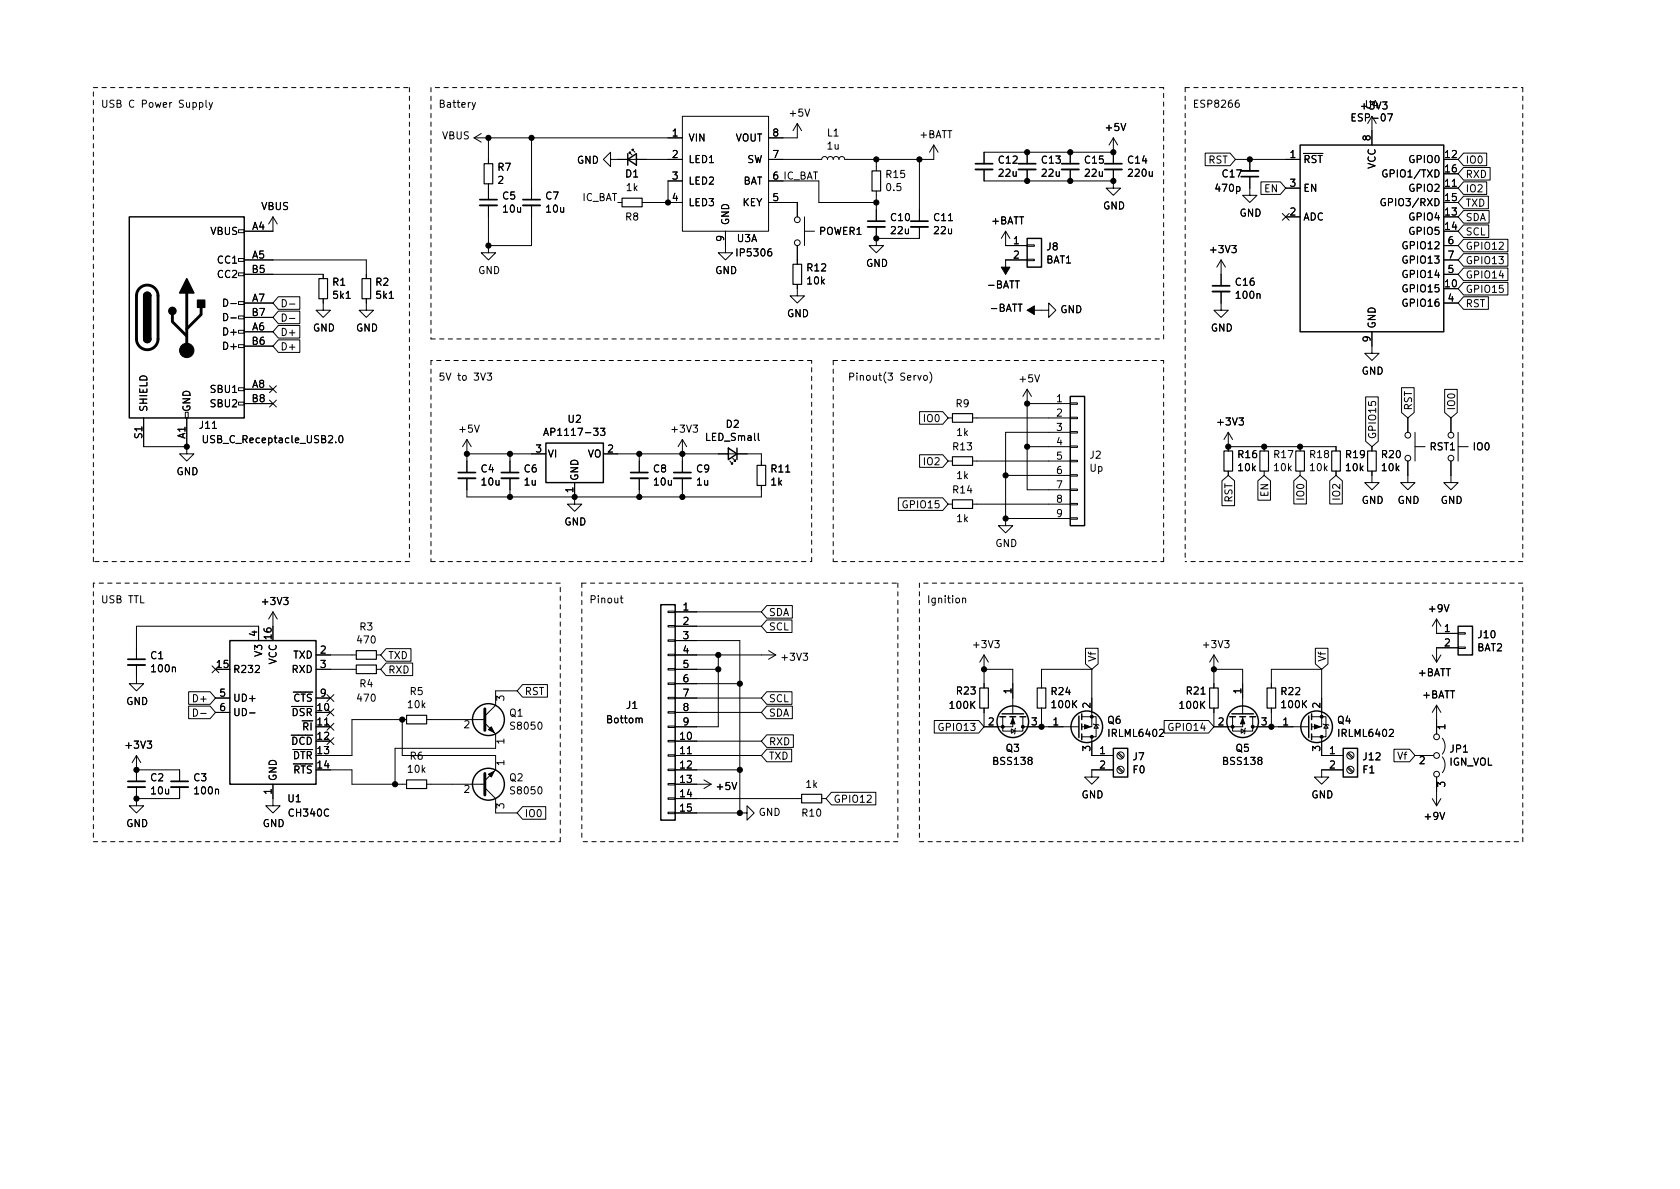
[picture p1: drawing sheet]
<svg xmlns="http://www.w3.org/2000/svg" width="297mm" height="210mm" viewBox="0 0 297 210" stroke-linecap="round" stroke-linejoin="round" font-family="sans-serif">
<g fill="none" stroke="#000" stroke-width=".2">
<path d="M85.6 29h1.5v3.5h-1.5zM110 35h3.5v1.6h-3.5zM154.2 30.2h1.5v3.6h-1.5zM56.4 49.3h1.5v3.5h-1.5zM64 49.3h1.5v3.5h-1.5zM140.2 46.7h1.5v3.6h-1.5zM168.4 73.1h3.6v1.6h-3.6zM216.4 79.8h1.5v3.5h-1.5zM222.8 79.8h1.5v3.5h-1.5zM229.1 79.8h1.5v3.5h-1.5zM235.5 79.8h1.5v3.5h-1.5zM241.8 79.8h1.5v3.5h-1.5z"/>
<path d="M133.9 82.3h1.5v3.5h-1.5zM168.4 88.4h3.6v1.5h-3.6zM168.4 80.8h3.6v1.5h-3.6zM63 117.6h3.5v1.5h-3.5zM63 115.1h3.5v1.5h-3.5zM71.9 137.9h3.5v1.5h-3.5zM71.9 126.5h3.5v1.5h-3.5zM173.2 121.7h1.6v3.5h-1.6zM183.4 121.7h1.5v3.5h-1.5zM213.9 121.7h1.5v3.5h-1.5zM224 121.7h1.6v3.5h-1.6zM141.7 140.5h3.6v1.5h-3.6z"/>
</g>
<g fill="none" stroke="#000" stroke-width=".18">
<path d="M35.3 18.2l.3-.1 .3 .3-.1 .5h-.5M35.3 18.1v1.3M36.4 17.7v1.1l.2 .2M37 18.1l.3 .9M37.6 18.1l-.5 1.2-.1 .1M83.5 18.1l.3 .9M84.1 18.1l-.4 1.2-.2 .1M219 17.7l-.4 .1a.86 .86 0 0 0 0 1.2l.5-.1v-.5l-.2-.2h-.3l-.2 .2M48.3 38.3l-.8 1.3M48.3 38.3v2.6h-5.1M48.3 38.3l.7 1.3M83.8 24.4l1.3 .7"/>
<path d="M83.8 24.4h36.8M85.1 23.6l-1.3 .8M86.4 24.4v4.6M86.4 32.5v2.8M86.4 36.3v7.1M94 36.3v7.1h-7.6M94 24.4v10.9M107.9 28.2v-1.3l-1.2 1.3 1.2 1.3v-1.3h12.7M109.2 35.8h.8M111.3 27.2v-.3h.2h-.2l.5 .5M111.8 26.7v-.3h.2h-.2l.5 .5M113.5 35.8h7.1"/>
<path d="M120.6 20.6h15.3v20.3h-15.3zM120.6 32h-2.5v3.8M135.9 35.8h5.1v2.5M135.9 32h8.9v3.8h10.1M141 21.8v2.6h-5.1M141 21.8l-.8 1.3M141 21.8l.7 1.3M142.2 38.3v5.1M154.9 28.2v2M154.9 33.8v5.3M162.6 28.2v10.9M165.1 25.6v2.6h-15.7l-.2-.4-.4-.1-.3 .1-.2 .4-.1-.3-.3-.2-.4 .1-.2 .4-.2-.4-.4-.1-.3 .2-.1 .3-.1-.4-.4-.1-.4 .1-.1 .4h-9.4"/>
<path d="M165.1 25.6l-.8 1.3M165.1 25.6l.8 1.3M174 30v2h22.8M181.6 26.9v2.1M181.6 30v2M189.2 26.9v2.1M189.2 30v2M196.8 32v1.3h1.3l-1.3 1.2-1.2-1.2h1.2M196.8 26.9h-22.8v2.1M196.8 24.4v4.6M196.8 30v2M196.8 24.4l-.7 1.2"/>
<path d="M196.8 24.4l.8 1.2M213.1 27.1h4.4l.9 1.1-.9 1.1h-4.4zM218.4 28.2h11.5M221 31.2v3.3h1.2l-1.2 1.3-1.3-1.3h1.3M221 28.2v2M222.9 32.2h3.5l.9 1.1-.9 1.1h-3.5zM226.7 37.7l1.2 1.3M227.3 33.3h2.6M227.3 38.3h2.6M227.9 37.7l-1.2 1.3M242.6 20.6v5M244.9 35.2a.59 .59 0 0 0-.7 .5 .59 .59 0 0 0 .7 .6v-.5h-.2"/>
<path d="M245.2 30.1a.59 .59 0 0 0-.7 .6 .59 .59 0 0 0 .7 .5l.1-.4h-.3M245.4 20.1h.8l-.5 1.3M255.3 33.3h2.5M258.8 27.1h4.1v2.2h-4.1l-1-1.1zM258.8 32.2h4.1v2.2h-4.1l-1-1.1zM258.8 34.7h4.4v2.2h-4.4l-1-1.1zM258.8 29.6h4.7v2.2h-4.7l-1-1.1zM258.8 39.8h4.4v2.2h-4.4l-1-1.1zM258.8 37.2h4.5v2.3h-4.5l-1-1.2zM39.5 52.9a.64 .64 0 0 1 .8 .6 .64 .64 0 0 1-.8 .7zM39.5 55.4a.64 .64 0 0 1 .8 .7 .64 .64 0 0 1-.8 .6zM42.2 58.4h1v.5h-1z"/>
<path d="M42.2 55.9h1v.5h-1zM42.2 53.3h1v.5h-1zM42.2 48.3h1v.5h-1zM42.2 45.7h1v.5h-1zM42.2 40.6h1v.5h-1zM43.2 46h21.6v3.3M43.2 58.7h5.1M43.2 53.6h5.1M43.2 48.5h13.9v.8M43.2 56.1h5.1M49.2 57.6h3.8v2.2h-3.8l-.9-1.1zM49.2 52.5h3.8v2.2h-3.8l-.9-1.1z"/>
<path d="M49.2 55h3.8v2.2h-3.8l-.9-1.1zM49.9 53a.64 .64 0 0 1 .7 .6 .64 .64 0 0 1-.7 .7zM49.9 55.5a.64 .64 0 0 1 .7 .7 .64 .64 0 0 1-.7 .6zM51.2 53.8h.9M51.2 56.3h.9M57.1 52.8v2.1h1.3l-1.3 1.2-1.2-1.2h1.2M64.8 52.8v2.1h1.2l-1.2 1.2-1.3-1.2h1.3M86.4 43.4v1.3h1.2l-1.2 1.3-1.3-1.3h1.3M128.3 40.9v3.8h1.2l-1.2 1.3-1.3-1.3h1.3M141 50.3v2h1.2l-1.2 1.3-1.3-1.3h1.3M141 43.4v3.3M142.2 40.9h1.8"/>
<path d="M154.9 42.2v1.2h1.3l-1.3 1.3-1.2-1.3h1.2M154.9 40.1v2.1M162.6 40.1v2.1h-7.7M177.8 40.9l-.8 1.3M177.8 40.9v2.5h3.8M177.8 40.9l.8 1.3M181.6 45.8h1.3v.3h-1.3zM181.6 43.3h1.3v.3h-1.3zM181.6 54.9h3.8v-1.3l1.3 1.3-1.3 1.2v-1.2M181.6 46h-3.8v2.5M215.9 51.6v3.3h1.3l-1.3 1.2-1.3-1.2h1.3M215.9 46v4.5"/>
<path d="M215.9 46l-.8 1.2M215.9 46l.8 1.2M242.6 58.7v3.8h1.2l-1.2 1.2-1.3-1.2h1.3M255.3 46h2.5M255.3 53.6h2.5M255.3 48.5h2.5M255.3 43.4h2.5M258.8 49.9h7.8v2.3h-7.8l-1-1.2zM258.8 52.5h4.4v2.2h-4.4l-1-1.1zM258.8 44.9h7.8v2.2h-7.8l-1-1.1zM258.8 47.4h7.8v2.2h-7.8l-1-1.1zM258.8 42.3h7.8v2.2h-7.8l-1-1.1z"/>
<path d="M25.4 73.9v5.1h7.6M32.8 72.9h.5v1h-.5zM33 79v1.3h1.3l-1.3 1.2-1.3-1.2h1.3M33 73.9v5.1M36 77v1.1l.2 .2h.2l.3-.2v-1.1M42.2 71.1h1v.5h-1zM42.2 68.6h1v.5h-1zM42.2 61h1v.5h-1zM43.2 68.8h5.1M43.2 61.2h5.1M43.2 71.4h5.1M47.7 68.2l1.2 1.2"/>
<path d="M47.7 70.8l1.2 1.2M48.9 68.2l-1.2 1.2M48.9 70.8l-1.2 1.2M49.2 60.1h3.8v2.2h-3.8l-.9-1.1zM60 77.1l.2-.1a.68 .68 0 0 1 .4 .7 .68 .68 0 0 1-.4 .6l-.2-.1-.1-.4zM82.5 77.7l-.7 1.3M82.5 77.7v5.9M82.5 77.7l.8 1.3M85 66l.4 1.2 .4-1.2M86.1 66h.8l-.4 .5 .4 .1v.5l-.2 .1-.6-.1M96.1 77l.5-1.3 .4 1.3M96.2 76.6h.7"/>
<path d="M106.2 75.7h.8l-.5 .5 .4 .1v.6l-.2 .1-.5-.1M120.6 77.7l-.7 1.3M120.6 77.7v5.9M120.6 77.7l.8 1.3M162.3 66.4l.3 .8 .3-.8M162.6 72.8h4.1l.9 1.1-.9 1.1h-4.1zM163.4 66.5l.3-.1 .3 .2v.4l-.3 .2h-.3l-.1-.2zM164.4 65.8a1.46 1.46 0 0 1 0 1.9M167.6 73.9h.8M172 73.9h17.2M181.6 68.8v17.8h7.6M181.6 71.4h7.6"/>
<path d="M181.6 79h7.6M181.6 68.8l-.8 1.3M181.6 68.8l.8 1.3M189.2 78.9h1.3v.2h-1.3zM189.2 76.3h1.3v.3h-1.3zM189.2 73.8h1.3v.2h-1.3zM189.2 71.2h1.3v.3h-1.3zM189.2 76.4h-11.4v15.3M217.2 76.4v3.4M217.2 79h19v.8M217.2 76.4l-.8 1.3M217.2 76.4l.7 1.3"/>
<path d="M223.5 79v.8M229.9 79v.8M241.5 70.2h2.2v7.8l-1.1 1-1.1-1zM242.6 79v.8M247.8 68.6h2.2v4.4l-1.1 .9-1.1-.9zM248.9 73.9v2.5M250.2 79h1.8M250.2 76.4v5.1M255.4 68.9h2.3v4.1l-1.2 .9-1.1-.9zM256.5 73.9v2.5M257.8 79h1.8M257.8 76.4v5.1"/>
<path d="M82.5 84.6v3.3h52.1v-2.1M82.5 80.3h14M90.2 80.3v3.3M90.2 84.6v3.3M101.6 85.3v3.8h1.3l-1.3 1.3-1.3-1.3h1.3M106.7 80.3h27.9v2M113 80.3v3.3M113 84.6v3.3M120.6 84.6v3.3M129 81.5l.5 .5h-.2h.2v-.2M129.5 81l.5 .5h-.2h.2v-.2M158.8 88h7.9l.9 1.1-.9 1.2h-7.9z"/>
<path d="M162.6 80.4h4.1l.9 1.1-.9 1.1h-4.1zM167.6 89.1h.8M167.6 81.5h.8M172 89.1h17.2M172 81.5h17.2M177.8 91.7v1.3h1.3l-1.3 1.2-1.3-1.2h1.3M177.8 84.1h11.4M177.8 91.7h11.4M189.2 91.6h1.3v.2h-1.3zM189.2 89h1.3v.3h-1.3zM189.2 86.5h1.3v.2h-1.3zM189.2 83.9h1.3v.3h-1.3z"/>
<path d="M189.2 81.4h1.3v.3h-1.3zM216.1 85l1.1-.9 1.1 .9v4.4h-2.2zM217.2 83.3v.8M222.4 85l1.1-.9 1.1 .9v3.5h-2.2zM223.5 83.3v.8M228.8 85l1.1-.9 1.1 .9v4.1h-2.2zM229.9 83.3v.8M235.1 85l1.1-.9 1.1 .9v4.1h-2.2zM236.2 83.3v.8M242.6 83.3v2h1.2l-1.2 1.3-1.3-1.3h1.3M248.9 81.5v3.8h1.3l-1.3 1.3-1.3-1.3h1.3M256.5 81.5v3.8h1.3l-1.3 1.3-1.2-1.3h1.2"/>
<path d="M24.1 117.6v3.3h1.3l-1.3 1.3-1.2-1.3h1.2M37.5 117.7l1.2 1.3M38.7 117.7l-1.2 1.3M45.7 113.3v-2.6h-21.6v5.9M48.3 108.2v2.5M48.3 108.2l-.8 1.3M48.3 108.2l.7 1.3M55.9 118.4h7.1M55.9 115.8h7.1M66.5 118.4h.8M66.5 115.8h.8M68.3 114.7h4.4v2.2h-4.4l-1-1.1z"/>
<path d="M68.3 117.2h4.7v2.3h-4.7l-1-1.1zM109.7 105.8h.4M109.8 105.3v1.1l.3 .2M118.1 118.2h1.3v.3h-1.3zM118.1 115.7h1.3v.2h-1.3zM118.1 113.2h1.3v.2h-1.3zM118.1 110.6h1.3v.3h-1.3zM118.1 108.1h1.3v.2h-1.3zM119.4 118.4h7.6M119.4 115.8h17.8M119.4 108.2h15.2M119.4 110.7h15.2"/>
<path d="M119.4 113.3h11.4v30.5M127 115.8v12.7h-7.6M135.6 109.6h4.4v2.2h-4.4l-1-1.1zM135.6 107.1h4.5v2.2h-4.5l-1-1.1zM135.9 115.1l1.3 .7M137.2 115.8l-1.3 .8M170.2 105.9l.2-.1h.3v.8M170.2 105.8v.8M174 115.8v5.9M174 118.4h5.1v7.8M174 115.8l-.8 1.3M174 115.8l.8 1.3"/>
<path d="M191.9 114.6h2.3v2.8l-1.2 1-1.1-1zM193 118.4v10.1h-1.7M193 118.4h-8.9v3.3M214.6 118.4h5.1v7.8M214.6 115.8l-.7 1.3M214.6 115.8v5.9M214.6 115.8l.8 1.3M232.6 114.6h2.2v2.8l-1.1 1-1.1-1zM233.7 118.4v10.1h-1.8M233.7 118.4h-8.9v3.3M253.2 115.8l.8 1.3M254 109.5v2.5h3.8"/>
<path d="M254 109.5l-.8 1.2M254 109.5l.8 1.2M254.8 115.8l-.8 1.3M257.8 114.4h1.3v.3h-1.3zM257.8 111.9h1.3v.2h-1.3zM257.8 114.5h-3.8v2.6M24.1 136.1h7.6v2.1M24.1 133.6v4.6M24.1 139.2v2M24.1 133.6l-.7 1.3M24.1 133.6l.8 1.3M31.7 139.2v2h-7.6"/>
<path d="M33.4 124.9h3.7l1 1.1-1 1.1h-3.7zM33.4 122.3h3.7l1 1.1-1 1.1h-3.7zM34.2 125.4a.64 .64 0 0 1 .7 .6 .64 .64 0 0 1-.7 .6zM35.5 126.2h1M38.1 123.4h2.5M38.1 126h2.5M44.1 126.1h1M48.3 138.7v3.8h1.2l-1.2 1.3-1.3-1.3h1.3M55.9 128.5h2.5M55.9 123.4h2.5M57.8 122.8l1.2 1.2M57.8 125.4l1.2 1.2"/>
<path d="M57.8 127.9l1.2 1.2M57.8 130.4l1.2 1.3M58.4 136.1h3.8v2.6h9.7M59 122.8l-1.2 1.2M59 125.4l-1.2 1.2M59 127.9l-1.2 1.2M59 130.4l-1.2 1.3M71.1 127.2v6.4h16.5v2.5l-1.9 1.9M71.9 127.2h-9.7v6.4h-3.8M75.4 138.7h10.3M75.4 127.2h10.3M85.7 127.9l1.9 1.9v2.5h-17.8v6.4"/>
<path d="M85.7 139.3l1.9 1.9v2.6h3.8M91.4 122.2h-3.8v2.5l-1.9 1.9M92.4 121.1h4.4v2.2h-4.4l-1-1.1zM113 127.2l.2-.2h.3v.8M118.1 138.6h1.3v.2h-1.3zM118.1 136h1.3v.3h-1.3zM118.1 133.5h1.3v.2h-1.3zM118.1 130.9h1.3v.3h-1.3zM118.1 128.4h1.3v.2h-1.3zM118.1 125.9h1.3v.2h-1.3zM118.1 123.3h1.3v.3h-1.3zM118.1 120.8h1.3v.2h-1.3z"/>
<path d="M119.4 123.4h15.2M119.4 126h15.2M119.4 133.6h15.2M119.4 136.1h11.4M119.4 131.1h15.2M119.4 138.7h6.3M119.4 120.9h11.4M124.5 137.9l1.2 .8M125.7 138.7l-1.2 .7M135.6 122.3h4.4v2.2h-4.4l-1-1.1zM135.6 132.5h4.4v2.2h-4.4l-1-1.1zM135.6 124.9h4.5v2.2h-4.5l-1-1.1z"/>
<path d="M135.6 129.9h4.7v2.3h-4.7l-1-1.1zM165.2 127.4h7.8l1 1.1-1 1.1h-7.8zM174 125.2v3.3M177.3 126.7v2.6h3.5v-2.6M178.8 128.9l.7 .4-.7 .4zM179.1 126.7v1.8h-5.1M179.6 128.8l-.1 .1v.8l-.2 .1M180.8 128.5h10M184.1 125.2v3.3M191.3 126.7h2.5v3.6h-2.5M193 130.3v3.3h3.8M193.3 128l.1 .1h.8l.1 .2"/>
<path d="M193.8 128.1l.4 .7h-.8zM196.8 136.1h-3.8v1.3h1.3l-1.3 1.3-1.2-1.3h1.2M197.6 135.8l.9 .8M197.6 133.3l.9 .8M197.8 135.6l.8 .9M197.8 133.1l.8 .8M205.8 127.4h7.9l.9 1.1-.9 1.1h-7.9zM214.6 125.2v3.3M217.9 126.7v2.6h3.6v-2.6M219.5 128.9l.6 .4-.6 .4zM219.7 126.7v1.8h-5.1M220.2 128.8l-.1 .1v.8l-.1 .1"/>
<path d="M221.5 128.5h9.9M224.8 125.2v3.3M231.9 126.7h2.5v3.6h-2.5M233.7 130.3v3.3h3.8M233.9 128l.2 .1h.7l.1 .2M234.4 128.1l.4 .7h-.7zM237.5 136.1h-3.8v1.3h1.2l-1.2 1.3-1.3-1.3h1.3M238.2 135.8l.9 .8M238.2 133.3l.9 .8M238.4 135.6l.9 .9M238.4 133.1l.9 .8M246.5 132.5h2.7l1 1.1-1 1.1h-2.7z"/>
<path d="M250.2 133.6h3.3M254 124.7l-.8 1.3M254 124.7v5.1M254 137.4v5.1M254 124.7l.8 1.3M255 130.5a2.26 2.26 0 0 1 0 2.8M255 133.9a2.26 2.26 0 0 1 0 2.7M24.1 141.2v1.3h1.3l-1.3 1.3-1.2-1.3h1.2M92.4 142.6h4.1v2.3h-4.1l-1-1.1zM118.1 143.6h1.3v.3h-1.3zM118.1 141.1h1.3v.2h-1.3zM119.4 141.2h22.3"/>
<path d="M119.4 143.8h11.4M130.8 143.8h1.3v-1.3l1.2 1.3-1.2 1.2v-1.2M145.3 141.2h.7M147 140.1h7.8v2.2h-7.8l-1-1.1zM253.2 141.2l.8 1.3M254.8 141.2l-.8 1.3"/>
<circle cx="141" cy="38.9" r=".51"/>
<circle cx="141" cy="42.9" r=".51"/>
<circle cx="248.9" cy="77" r=".51"/>
<circle cx="256.5" cy="77" r=".51"/>
<circle cx="248.9" cy="81" r=".51"/>
<circle cx="256.5" cy="81" r=".51"/>
<circle cx="198.1" cy="133.6" r=".63"/>
<circle cx="198.1" cy="136.1" r=".63"/>
<circle cx="238.8" cy="133.6" r=".63"/>
<circle cx="238.8" cy="136.1" r=".63"/>
<circle cx="254" cy="133.6" r=".51"/>
<circle cx="254" cy="130.3" r=".51"/>
<circle cx="254" cy="136.9" r=".51"/>
</g>
<g fill="none" stroke="#000" stroke-width=".33">
<path d="M84.8 36.3h3.1M92.5 36.3h3M172.5 30h3M180.1 30h3M187.7 30h3.1M195.3 30h3.1M219.5 30.2h3M153.4 40.1h3.1M161 40.1h3.1M214.4 51.6h3M81 84.6h3.1M88.6 84.6h3.1"/>
<path d="M111.5 84.6h3.1M119.1 84.6h3.1M22.6 117.6h3.1M22.6 139.2h3.1M30.2 139.2h3.1"/>
</g>
<g fill="none" stroke="#000" stroke-width=".3">
<path d="M84.8 35.3h3.1M92.5 35.3h3M153.4 39.1h3.1M161 39.1h3.1M172.5 29h3M180.1 29h3M187.7 29h3.1M195.3 29h3.1M219.5 31.2h3M214.4 50.5h3M81 83.6h3.1M88.6 83.6h3.1"/>
<path d="M111.5 83.6h3.1M119.1 83.6h3.1M22.6 116.6h3.1M22.6 138.2h3.1M30.2 138.2h3.1"/>
</g>
<g fill="none" stroke="#000" stroke-width=".25">
<path d="M22.9 38.3h20.3v35.6h-20.3zM111 28.2l1.5-1v2zM111 27.2v2M229.9 25.6h25.4v33.1h-25.4zM25.4 59.9a.64 .64 0 0 0 .6 .7 .64 .64 0 0 0 .7-.7M25.4 52.3a.64 .64 0 0 1 .6-.6 .64 .64 0 0 1 .7 .6M181.6 42.2h2.5v5h-2.5zM96.5 78.4h10.2v6.9h-10.2zM128.8 79.2l1.5 1.1-1.5 1zM130.3 79.2v2.1M189.2 70.1h2.6v22.9h-2.6zM40.6 113.3h15.3v25.4h-15.3z"/>
<path d="M116.8 106.9h2.6v38.1h-2.6zM257.8 110.7h2.5v5.1h-2.5zM176.8 126.7h1M177.2 126.2h3.8M178.6 126.7h1M180.3 126.7h1.1M190.8 126.6v3.8M191.3 126.2v1M191.3 128v1M191.3 129.8v1M196.8 132.3h2.6v5.1h-2.6zM217.4 126.7h1"/>
<path d="M217.8 126.2h3.8M219.2 126.7h1M221 126.7h1M231.4 126.6v3.8M231.9 126.2v1M231.9 128v1M231.9 129.8v1M237.5 132.3h2.5v5.1h-2.5z"/>
<circle cx="86.4" cy="138.7" r="2.82"/>
<circle cx="86.4" cy="127.2" r="2.82"/>
<circle cx="179.1" cy="127.6" r="2.79"/>
<circle cx="192.2" cy="128.5" r="2.79"/>
<circle cx="219.7" cy="127.6" r="2.79"/>
<circle cx="232.8" cy="128.5" r="2.79"/>
</g>
<path d="M24.7 51a1.91 1.91 0 0 1 2.1-.4 1.91 1.91 0 0 1 1.1 1.7v7.6a1.91 1.91 0 0 1-1.9 1.9 1.91 1.91 0 0 1-1.9-1.9v-7.7l.2-.7zM30.5 55.6v1.3l2.5 2.5M33 51.8v10.2M35.6 54.4v1.2l-2.6 2.6M85.7 125.3v3.9M85.7 136.8v3.8" fill="none" stroke="#000" stroke-width=".51"/>
<g fill="#000" stroke="#000" stroke-width=".25">
<path d="M25.4 59.9h1.3a.64 .64 0 0 1-.7 .7 .64 .64 0 0 1-.6-.7zM25.4 52.3h1.3v7.6h-1.3zM25.6 51.9a.64 .64 0 0 1 .7-.2 .64 .64 0 0 1 .4 .6h-1.3zM33 49.3l1.3 2.5h-2.6zM34.9 53.1h1.3v1.3h-1.3z"/>
<circle cx="30.5" cy="55" r=".63"/>
</g>
<g fill="#000" stroke="#000" stroke-width=".18">
<path d="M177 47.2h1.6l-.8 1.3zM181.6 54.9l1.3-.8v1.5zM86.4 129l.5-.5 .5 1zM86.4 136.9l1-.5-.5 1zM179.1 127l.4 1h-.8zM191.8 128.1l1 .4-1 .4zM219.7 127l.4 1h-.8zM232.4 128.1l1 .4-1 .4z"/>
<circle cx="86.4" cy="24.4" r=".46"/>
<circle cx="94" cy="24.4" r=".46"/>
<circle cx="118.1" cy="35.8" r=".46"/>
<circle cx="154.9" cy="35.8" r=".46"/>
<circle cx="154.9" cy="28.2" r=".46"/>
<circle cx="162.6" cy="28.2" r=".46"/>
<circle cx="181.6" cy="26.9" r=".46"/>
<circle cx="181.6" cy="32" r=".46"/>
<circle cx="189.2" cy="32" r=".46"/>
<circle cx="189.2" cy="26.9" r=".46"/>
<circle cx="196.8" cy="32" r=".46"/>
<circle cx="196.8" cy="26.9" r=".46"/>
<circle cx="221" cy="28.2" r=".46"/>
<circle cx="86.4" cy="43.4" r=".46"/>
<circle cx="154.9" cy="42.2" r=".46"/>
<circle cx="33" cy="79" r=".46"/>
<circle cx="33" cy="62" r="1.27"/>
<circle cx="181.6" cy="71.4" r=".46"/>
<circle cx="181.6" cy="79" r=".46"/>
<circle cx="217.2" cy="79" r=".46"/>
<circle cx="223.5" cy="79" r=".46"/>
<circle cx="229.9" cy="79" r=".46"/>
<circle cx="82.5" cy="80.3" r=".46"/>
<circle cx="90.2" cy="87.9" r=".46"/>
<circle cx="90.2" cy="80.3" r=".46"/>
<circle cx="101.6" cy="87.9" r=".46"/>
<circle cx="113" cy="87.9" r=".46"/>
<circle cx="113" cy="80.3" r=".46"/>
<circle cx="120.6" cy="80.3" r=".46"/>
<circle cx="120.6" cy="87.9" r=".46"/>
<circle cx="177.8" cy="91.7" r=".46"/>
<circle cx="177.8" cy="84.1" r=".46"/>
<circle cx="127" cy="115.8" r=".46"/>
<circle cx="127" cy="118.4" r=".46"/>
<circle cx="174" cy="118.4" r=".46"/>
<circle cx="214.6" cy="118.4" r=".46"/>
<circle cx="24.1" cy="136.1" r=".46"/>
<circle cx="69.8" cy="138.7" r=".46"/>
<circle cx="71.1" cy="127.2" r=".46"/>
<circle cx="130.8" cy="136.1" r=".46"/>
<circle cx="130.8" cy="120.9" r=".46"/>
<circle cx="177.3" cy="128.5" r=".25"/>
<circle cx="180.8" cy="128.5" r=".25"/>
<circle cx="184.1" cy="128.5" r=".46"/>
<circle cx="193" cy="126.7" r=".25"/>
<circle cx="193" cy="130.3" r=".25"/>
<circle cx="217.9" cy="128.5" r=".25"/>
<circle cx="221.5" cy="128.5" r=".25"/>
<circle cx="224.8" cy="128.5" r=".46"/>
<circle cx="233.7" cy="126.7" r=".25"/>
<circle cx="233.7" cy="130.3" r=".25"/>
<circle cx="24.1" cy="141.2" r=".46"/>
<circle cx="130.8" cy="143.8" r=".46"/>
</g>
<g fill="none" stroke="#000" stroke-width=".18" stroke-dasharray=".8 .8">
<path d="M16.5 15.5h55.9M72.4 15.5v83.8M76.2 15.5v44.4M205.7 15.5h-129.5M209.5 15.5h59.7M209.5 15.5v83.8M269.2 15.5v83.8M76.2 59.9h129.5M205.7 59.9v-44.4M76.2 63.7v35.6M143.5 63.7h-67.3M147.3 63.7v35.6"/>
<path d="M147.3 63.7h58.4M16.5 99.3v-83.8M72.4 99.3h-55.9M76.2 99.3h67.3M143.5 99.3v-35.6M147.3 99.3h58.4M205.7 99.3v-35.6M269.2 99.3h-59.7M16.5 103.1v45.7M99.1 103.1h-82.6M102.9 103.1h55.8M102.9 103.1v45.7"/>
<path d="M158.7 103.1v45.7M162.6 103.1v45.7M269.2 103.1h-106.6M16.5 148.8h82.6M99.1 148.8v-45.7M158.7 148.8h-55.8M162.6 148.8h106.6M269.2 148.8v-45.7"/>
</g>
<g font-size="1.8">
<text x="17.8" y="19">USB C Power Supply</text>
<text x="77.5" y="19">Battery</text>
<text x="139.8" y="20.6">+5V</text>
<text x="195.6" y="23.2">+5V</text>
<text x="210.8" y="19">ESP8266</text>
<text x="239.5" y="21.5">ESP-07</text>
<text x="240.9" y="19.3">+3V3</text>
<text x="241.4" y="19.1">U4</text>
<text x="78.1" y="24.6">VBUS</text>
<text x="102" y="29">GND</text>
<text x="118.9" y="24.1">1</text>
<text x="118.9" y="27.9">2</text>
<text x="121.7" y="25">VIN</text>
<text x="121.7" y="28.8">LED1</text>
<text x="130" y="25">VOUT</text>
<text x="132" y="28.8">SW</text>
<text x="136.7" y="27.9">7</text>
<text x="136.7" y="24.1">8</text>
<text x="146.3" y="24.1">L1</text>
<text x="146.3" y="26.4">1u</text>
<text x="162.6" y="24.4">+BATT</text>
<text x="176.6" y="28.9">C12</text>
<text x="184.2" y="28.9">C13</text>
<text x="191.9" y="28.9">C15</text>
<text x="199.5" y="28.9">C14</text>
<text x="213.6" y="28.9">RST</text>
<text x="228.1" y="27.9">1</text>
<text x="230.4" y="28.8">~{RST}</text>
<text x="242.3" y="24.9" transform="rotate(-90 242.3 24.9)">8</text>
<text x="243.2" y="29.9" transform="rotate(-90 243.2 29.9)">VCC</text>
<text x="249.4" y="28.8">GPIO0</text>
<text x="255.6" y="27.9">12</text>
<text x="259.1" y="28.9">IO0</text>
<text x="88" y="30.2">R7</text>
<text x="88.1" y="32.5">2</text>
<text x="88.9" y="35.3">C5</text>
<text x="96.5" y="35.3">C7</text>
<text x="102.8" y="35.5">IC_BAT</text>
<text x="110.6" y="31.4">D1</text>
<text x="110.8" y="33.8">1k</text>
<text x="118.9" y="31.7">3</text>
<text x="118.9" y="35.6">4</text>
<text x="121.7" y="32.6">LED2</text>
<text x="131.2" y="32.6">BAT</text>
<text x="136.7" y="35.6">5</text>
<text x="136.7" y="31.7">6 IC_BAT</text>
<text x="136.7" y="31.7">6</text>
<text x="156.7" y="31.5">R15</text>
<text x="156.8" y="33.8">0.5</text>
<text x="176.7" y="31.2">22u</text>
<text x="184.3" y="31.2">22u</text>
<text x="191.9" y="31.2">22u</text>
<text x="199.6" y="31.2">220u</text>
<text x="215.1" y="33.9">470p</text>
<text x="216.2" y="31.4">C17</text>
<text x="223.6" y="34">EN</text>
<text x="228.1" y="33">3</text>
<text x="230.4" y="33.9">EN</text>
<text x="245.3" y="31.4">GPIO1/TXD</text>
<text x="249.4" y="33.9">GPIO2</text>
<text x="255.6" y="33">11</text>
<text x="255.6" y="35.6">15</text>
<text x="255.6" y="30.5">16</text>
<text x="259.1" y="34">IO2</text>
<text x="259.1" y="31.5">RXD</text>
<text x="37.3" y="41.5">VBUS</text>
<text x="44.6" y="40.6">A4</text>
<text x="46.2" y="37.1">VBUS</text>
<text x="89" y="37.6">10u</text>
<text x="96.7" y="37.6">10u</text>
<text x="110.6" y="39">R8</text>
<text x="121.7" y="36.4">LED3</text>
<text x="128.9" y="39.9" transform="rotate(-90 128.9 39.9)">GND</text>
<text x="131.2" y="36.4">KEY</text>
<text x="144.8" y="41.5">POWER1</text>
<text x="157.6" y="39.1">C10</text>
<text x="157.6" y="41.4">22u</text>
<text x="165.2" y="39.1">C11</text>
<text x="165.2" y="41.4">22u</text>
<text x="175.3" y="39.7">+BATT</text>
<text x="195" y="37">GND</text>
<text x="219.1" y="38.3">GND</text>
<text x="228.1" y="38.1">2</text>
<text x="230.4" y="39">ADC</text>
<text x="245.1" y="36.4">GPIO3/RXD</text>
<text x="249.4" y="39">GPIO4</text>
<text x="249.4" y="41.5">GPIO5</text>
<text x="255.6" y="38.1">13</text>
<text x="255.6" y="40.6">14</text>
<text x="259.1" y="36.5">TXD</text>
<text x="259.1" y="41.6">SCL</text>
<text x="259.1" y="39.1">SDA</text>
<text x="38.6" y="46.6">CC1</text>
<text x="44.6" y="45.7">A5</text>
<text x="128" y="42.7" transform="rotate(-90 128 42.7)">9</text>
<text x="130.3" y="42.8">U3A</text>
<text x="130.5" y="45.3">IP5306</text>
<text x="142.8" y="48">R12</text>
<text x="153.1" y="47.2">GND</text>
<text x="179.2" y="43.2">1</text>
<text x="179.2" y="45.7">2</text>
<text x="185" y="46.6">BAT1</text>
<text x="185.1" y="44.3">J8</text>
<text x="214.2" y="44.7">+3V3</text>
<text x="248.4" y="44.1">GPIO12</text>
<text x="248.4" y="46.6">GPIO13</text>
<text x="256" y="43.2">6</text>
<text x="256" y="45.7">7</text>
<text x="259.1" y="46.7">GPIO13</text>
<text x="259.1" y="44.2">GPIO12</text>
<text x="38.6" y="49.1">CC2</text>
<text x="44.6" y="53.3">A7</text>
<text x="44.6" y="48.3">B5</text>
<text x="58.8" y="50.5">R1</text>
<text x="59" y="52.8">5k1</text>
<text x="66.5" y="50.5">R2</text>
<text x="66.6" y="52.8">5k1</text>
<text x="84.5" y="48.5">GND</text>
<text x="126.4" y="48.5">GND</text>
<text x="142.8" y="50.3">10k</text>
<text x="174.8" y="51">-BATT</text>
<text x="218.5" y="50.5">C16</text>
<text x="218.7" y="52.8">100n</text>
<text x="248.4" y="51.7">GPIO15</text>
<text x="248.4" y="49.1">GPIO14</text>
<text x="255.6" y="50.8">10</text>
<text x="256" y="53.3">4</text>
<text x="256" y="48.3">5</text>
<text x="259.1" y="51.8">GPIO15</text>
<text x="259.1" y="49.2">GPIO14</text>
<text x="39.9" y="59.3">D+</text>
<text x="40.3" y="54.2">D-</text>
<text x="40.3" y="56.8">D-</text>
<text x="44.6" y="58.4">A6</text>
<text x="44.6" y="55.9">B7</text>
<text x="49.5" y="59.4">D+</text>
<text x="55.3" y="58.6">GND</text>
<text x="62.9" y="58.6">GND</text>
<text x="139.1" y="56.1">GND</text>
<text x="175.3" y="55.1">-BATT</text>
<text x="187.5" y="55.4">GND</text>
<text x="214.1" y="58.6">GND</text>
<text x="243.2" y="58.2" transform="rotate(-90 243.2 58.2)">GND</text>
<text x="248.4" y="54.2">GPIO16</text>
<text x="259.1" y="54.3">RST</text>
<text x="39.9" y="61.8">D+</text>
<text x="44.6" y="61">B6</text>
<text x="49.5" y="61.9">D+</text>
<text x="242.3" y="60.4" transform="rotate(-90 242.3 60.4)">9</text>
<text x="37.4" y="69.5">SBU1</text>
<text x="44.6" y="68.6">A8</text>
<text x="44.6" y="71.1">B8</text>
<text x="77.5" y="67.3">5V to 3V3</text>
<text x="149.9" y="67.3">Pinout(3 Servo)</text>
<text x="180.4" y="67.6">+5V</text>
<text x="186.8" y="71.1">1</text>
<text x="240.7" y="66.2">GND</text>
<text x="25.1" y="77.5" transform="rotate(-90 25.1 77.5)">S1</text>
<text x="26" y="72.9" transform="rotate(-90 26 72.9)">SHIELD</text>
<text x="32.8" y="77.6" transform="rotate(-90 32.8 77.6)">A1</text>
<text x="33.7" y="72.9" transform="rotate(-90 33.7 72.9)">GND</text>
<text x="35.4" y="75.8">J11</text>
<text x="37.4" y="72">SBU2</text>
<text x="81.3" y="76.5">+5V</text>
<text x="97.1" y="77.1">AP1117-33</text>
<text x="100.5" y="74.7">U2</text>
<text x="118.9" y="76.5">+3V3</text>
<text x="124.9" y="77.9">LED_Small</text>
<text x="128.4" y="75.6">D2</text>
<text x="163.5" y="74.6">IO0</text>
<text x="169" y="72">R9</text>
<text x="169.2" y="77.1">1k</text>
<text x="186.8" y="73.7">2</text>
<text x="186.8" y="76.2">3</text>
<text x="215.5" y="75.2">+3V3</text>
<text x="243.3" y="77.7" transform="rotate(-90 243.3 77.7)">GPIO15</text>
<text x="249.6" y="72.6" transform="rotate(-90 249.6 72.6)">RST</text>
<text x="257.3" y="72.6" transform="rotate(-90 257.3 72.6)">IO0</text>
<text x="36.5" y="78.4">USB_C_Receptacle_USB2.0</text>
<text x="85.1" y="83.5">C4</text>
<text x="92.7" y="83.5">C6</text>
<text x="94.8" y="80">3</text>
<text x="96.8" y="80.9">VI</text>
<text x="103.9" y="80.9">VO</text>
<text x="107.5" y="80">2</text>
<text x="115.6" y="83.5">C8</text>
<text x="123.2" y="83.5">C9</text>
<text x="136.4" y="83.5">R11</text>
<text x="163.5" y="82.3">IO2</text>
<text x="168.6" y="79.6">R13</text>
<text x="186.8" y="78.7">4</text>
<text x="186.8" y="81.3">5</text>
<text x="186.8" y="83.8">6</text>
<text x="192.7" y="83.4">Up</text>
<text x="192.7" y="81.1">J2</text>
<text x="219" y="81">R16</text>
<text x="219" y="83.3">10k</text>
<text x="225.3" y="81">R17</text>
<text x="225.3" y="83.3">10k</text>
<text x="231.7" y="81">R18</text>
<text x="231.7" y="83.3">10k</text>
<text x="238" y="81">R19</text>
<text x="238" y="83.3">10k</text>
<text x="244.4" y="81">R20</text>
<text x="244.4" y="83.3">10k</text>
<text x="252.8" y="79.6">RST1</text>
<text x="260.5" y="79.6">IO0</text>
<text x="31.2" y="84">GND</text>
<text x="85.2" y="85.8">10u</text>
<text x="92.7" y="85.8">1u</text>
<text x="101.3" y="87.1" transform="rotate(-90 101.3 87.1)">1</text>
<text x="102.2" y="85.1" transform="rotate(-90 102.2 85.1)">GND</text>
<text x="115.7" y="85.8">10u</text>
<text x="123.2" y="85.8">1u</text>
<text x="136.3" y="85.8">1k</text>
<text x="160" y="89.9">GPIO15</text>
<text x="168.6" y="87.2">R14</text>
<text x="169.2" y="84.7">1k</text>
<text x="186.8" y="86.4">7</text>
<text x="186.8" y="88.9">8</text>
<text x="217.9" y="88.9" transform="rotate(-90 217.9 88.9)">RST</text>
<text x="224.2" y="87.8" transform="rotate(-90 224.2 87.8)">EN</text>
<text x="230.6" y="88.2" transform="rotate(-90 230.6 88.2)">IO0</text>
<text x="236.9" y="88.2" transform="rotate(-90 236.9 88.2)">IO2</text>
<text x="240.7" y="89.1">GND</text>
<text x="247.1" y="89.1">GND</text>
<text x="254.7" y="89.1">GND</text>
<text x="99.8" y="92.9">GND</text>
<text x="169.2" y="92.3">1k</text>
<text x="186.8" y="91.4">9</text>
<text x="176" y="96.7">GND</text>
<text x="17.8" y="106.7">USB TTL</text>
<text x="46.6" y="107">+3V3</text>
<text x="104.1" y="106.7">Pinout</text>
<text x="120.8" y="107.9">1</text>
<text x="163.8" y="106.7">Ignition</text>
<text x="45.5" y="112.5" transform="rotate(-90 45.5 112.5)">4</text>
<text x="48" y="113" transform="rotate(-90 48 113)">16</text>
<text x="63.3" y="113.8">470</text>
<text x="63.6" y="111.5">R3</text>
<text x="120.8" y="110.5">2</text>
<text x="120.8" y="113">3</text>
<text x="135.9" y="111.5">SCL</text>
<text x="135.9" y="108.9">SDA</text>
<text x="252.8" y="108.2">+9V</text>
<text x="255.4" y="111.8">1</text>
<text x="261.4" y="112.8">J10</text>
<text x="26.7" y="116.6">C1</text>
<text x="26.9" y="118.9">100n</text>
<text x="38.4" y="118.1">15</text>
<text x="41.1" y="119">R232</text>
<text x="46.4" y="115.9" transform="rotate(-90 46.4 115.9)">V3</text>
<text x="48.9" y="117.5" transform="rotate(-90 48.9 117.5)">VCC</text>
<text x="51.6" y="119">RXD</text>
<text x="51.8" y="116.5">TXD</text>
<text x="56.7" y="115.6">2</text>
<text x="56.7" y="118.1">3</text>
<text x="68.6" y="116.5">TXD</text>
<text x="68.6" y="119.1">RXD</text>
<text x="120.8" y="115.6">4</text>
<text x="120.8" y="118.1">5</text>
<text x="138.4" y="116.8">+3V3</text>
<text x="172.3" y="114.6">+3V3</text>
<text x="193.8" y="117.1" transform="rotate(-90 193.8 117.1)">Vf</text>
<text x="212.9" y="114.6">+3V3</text>
<text x="234.4" y="117.1" transform="rotate(-90 234.4 117.1)">Vf</text>
<text x="250.7" y="119.6">+BATT</text>
<text x="255.4" y="114.3">2</text>
<text x="261.2" y="115.2">BAT2</text>
<text x="22.3" y="124.7">GND</text>
<text x="34.5" y="124.2">D+</text>
<text x="38.9" y="123.2">5</text>
<text x="38.9" y="125.7">6</text>
<text x="41.1" y="124.1">UD+</text>
<text x="50.5" y="124.1">~{CTS}</text>
<text x="56.2" y="125.7">10</text>
<text x="56.7" y="123.2">9</text>
<text x="63.3" y="124.1">470</text>
<text x="63.6" y="121.5">R4</text>
<text x="72.2" y="125.2">10k</text>
<text x="72.5" y="122.9">R5</text>
<text x="89.2" y="123.9" transform="rotate(-90 89.2 123.9)">3</text>
<text x="92.7" y="122.9">RST</text>
<text x="110.8" y="125.3">J1</text>
<text x="120.8" y="120.6">6</text>
<text x="120.8" y="123.2">7</text>
<text x="120.8" y="125.7">8</text>
<text x="135.9" y="124.2">SCL</text>
<text x="168.1" y="125.3">100K</text>
<text x="169.2" y="122.8">R23</text>
<text x="178.8" y="122.7" transform="rotate(-90 178.8 122.7)">1</text>
<text x="186" y="122.9">R24</text>
<text x="186.1" y="125.2">100K</text>
<text x="192.8" y="125.2" transform="rotate(-90 192.8 125.2)">2</text>
<text x="208.7" y="125.3">100K</text>
<text x="209.9" y="122.8">R21</text>
<text x="219.5" y="122.7" transform="rotate(-90 219.5 122.7)">1</text>
<text x="226.6" y="122.9">R22</text>
<text x="226.7" y="125.2">100K</text>
<text x="233.4" y="125.2" transform="rotate(-90 233.4 125.2)">2</text>
<text x="251.5" y="123.5">+BATT</text>
<text x="41.1" y="126.6">UD-</text>
<text x="50.2" y="131.7">~{DCD}</text>
<text x="50.3" y="126.6">~{DSR}</text>
<text x="52.2" y="129.2">~{RI}</text>
<text x="56.2" y="128.3">11</text>
<text x="56.2" y="130.8">12</text>
<text x="82.1" y="128.8">2</text>
<text x="89.2" y="131.6" transform="rotate(-90 89.2 131.6)">1</text>
<text x="90.1" y="126.7">Q1</text>
<text x="90.5" y="129">S8050</text>
<text x="107.4" y="127.9">Bottom</text>
<text x="120.3" y="130.8">10</text>
<text x="120.8" y="128.3">9</text>
<text x="135.9" y="126.7">SDA</text>
<text x="135.9" y="131.8">RXD</text>
<text x="166.3" y="129.2">GPIO13</text>
<text x="174.8" y="128.3">2</text>
<text x="182.4" y="128.3">3</text>
<text x="186.2" y="128.3">1</text>
<text x="195.9" y="128">Q6</text>
<text x="196.2" y="130.3">IRLML6402</text>
<text x="207" y="129.2">GPIO14</text>
<text x="215.4" y="128.3">2</text>
<text x="223" y="128.3">3</text>
<text x="226.8" y="128.3">1</text>
<text x="236.5" y="128">Q4</text>
<text x="236.8" y="130.3">IRLML6402</text>
<text x="255.5" y="129" transform="rotate(-90 255.5 129)">1</text>
<text x="22.4" y="132.4">+3V3</text>
<text x="50.4" y="134.2">~{DTR}</text>
<text x="50.5" y="136.8">~{RTS}</text>
<text x="56.2" y="133.3">13</text>
<text x="56.2" y="135.9">14</text>
<text x="72.2" y="136.6">10k</text>
<text x="72.5" y="134.3">R6</text>
<text x="89.2" y="135.4" transform="rotate(-90 89.2 135.4)">1</text>
<text x="120.3" y="133.3">11</text>
<text x="120.3" y="135.9">12</text>
<text x="135.9" y="134.3">TXD</text>
<text x="175.8" y="135.2">BSS138</text>
<text x="177.9" y="132.9">Q3</text>
<text x="192.8" y="132.8" transform="rotate(-90 192.8 132.8)">3</text>
<text x="194.5" y="133.3">1</text>
<text x="194.5" y="135.9">2</text>
<text x="200.3" y="134.4">J7</text>
<text x="200.3" y="136.7">F0</text>
<text x="216.4" y="135.2">BSS138</text>
<text x="218.5" y="132.9">Q5</text>
<text x="233.4" y="132.8" transform="rotate(-90 233.4 132.8)">3</text>
<text x="235.1" y="133.3">1</text>
<text x="235.1" y="135.9">2</text>
<text x="241" y="136.7">F1</text>
<text x="241.1" y="134.4">J12</text>
<text x="247.2" y="134.3">Vf</text>
<text x="251" y="135.1">2</text>
<text x="256.2" y="135.4">IGN_VOL</text>
<text x="256.4" y="133.1">JP1</text>
<text x="26.7" y="138.1">C2</text>
<text x="26.8" y="140.5">10u</text>
<text x="34.3" y="138.1">C3</text>
<text x="34.5" y="140.5">100n</text>
<text x="48" y="140.4" transform="rotate(-90 48 140.4)">1</text>
<text x="48.9" y="138.2" transform="rotate(-90 48.9 138.2)">GND</text>
<text x="50.9" y="141.9">U1</text>
<text x="82.1" y="140.2">2</text>
<text x="89.2" y="143" transform="rotate(-90 89.2 143)">3</text>
<text x="90.1" y="138.1">Q2</text>
<text x="90.5" y="140.5">S8050</text>
<text x="120.3" y="138.4">13</text>
<text x="120.3" y="141">14</text>
<text x="120.3" y="143.5">15</text>
<text x="126.9" y="139.7">+5V</text>
<text x="142.5" y="139.3">1k</text>
<text x="147.3" y="141.9">GPIO12</text>
<text x="191.2" y="141.2">GND</text>
<text x="231.8" y="141.2">GND</text>
<text x="255.5" y="139.2" transform="rotate(-90 255.5 139.2)">3</text>
<text x="22.3" y="146.2">GND</text>
<text x="46.4" y="146.2">GND</text>
<text x="51.2" y="144.4">CH340C</text>
<text x="92.7" y="144.5">IO0</text>
<text x="134.1" y="144.3">GND</text>
<text x="141.9" y="144.4">R10</text>
<text x="252" y="145">+9V</text>
</g>
</svg>
